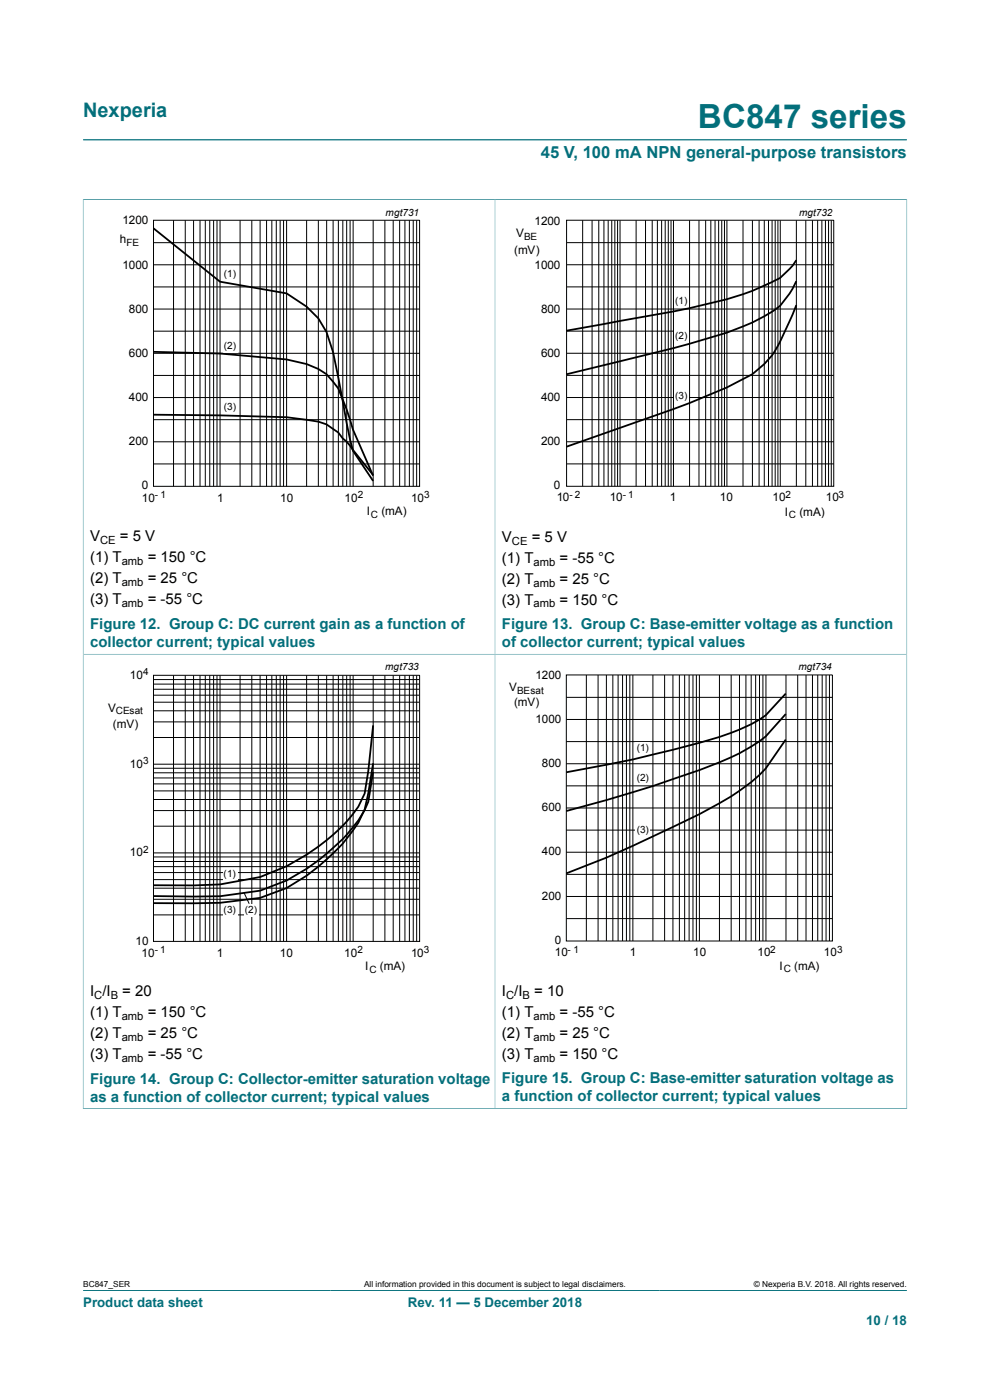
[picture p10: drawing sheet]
<svg xmlns="http://www.w3.org/2000/svg" width="210mm" height="297mm" viewBox="0 0 210 297" stroke-linecap="round" stroke-linejoin="round" font-family="sans-serif">
<path d="M17.6 29.7h174.8M17.6 42.3v96.5h87.4v-96.5h-87.4" fill="none" stroke="#036f7b" stroke-width=".21"/>
<g fill="none" stroke="#000" stroke-width=".21">
<path d="M32.6 46.7h56.4v56.5h-56.4zM32.6 51.5h56.4M32.6 56.2h56.4M36.8 46.7v56.5M39.3 46.7v56.5M41.1 46.7v56.5M42.4 46.7v56.5M43.5 46.7v56.5M44.5 46.7v56.5M45.3 46.7v56.5M46 46.7v56.5M46.7 46.7v56.5"/>
<path d="M50.9 46.7v56.5M53.4 46.7v56.5M55.2 46.7v56.5M56.5 46.7v56.5M57.7 46.7v56.5M58.6 46.7v56.5M59.4 46.7v56.5M60.1 46.7v56.5M60.8 46.7v56.5M65 46.7v56.5M67.5 46.7v56.5M69.3 46.7v56.5"/>
<path d="M70.7 46.7v56.5M71.8 46.7v56.5M72.7 46.7v56.5M73.5 46.7v56.5M74.3 46.7v56.5M74.9 46.7v56.5M79.2 46.7v56.5M81.6 46.7v56.5M83.4 46.7v56.5M84.8 46.7v56.5M85.9 46.7v56.5M86.8 46.7v56.5"/>
<path d="M87.7 46.7v56.5M88.4 46.7v56.5M32.6 70.3h56.4M32.6 60.9h56.4M32.6 79.6h56.4M32.6 75h56.4M32.6 65.6h56.4M32.6 98.4h56.4M32.6 84.3h56.4M32.6 93.7h56.4M32.6 89h56.4"/>
</g>
<g fill="#fff">
<path d="M47.4 57h3v2.6h-3z"/>
<path d="M47.4 72.2h3v2.6h-3z"/>
<path d="M47.4 85.2h3v2.6h-3z"/>
</g>
<path d="M32.6 48.4l14.1 11.4 14.1 2.4 4.2 2.8 2.5 2.5 1.8 2.9 1.3 4.3 1.2 5.3a185.1 185.1 0 0 0 3.1 15.6l4.2 6.4M32.6 74.6l14.1 .4 14.1 1.3 4.2 .9 2.5 1.1 1.8 1.1 2.5 3a61.6 61.6 0 0 1 3.1 8.7l4.2 9.8M32.6 88l14.1 .1 14.1 .4 6.7 .9 1.8 .6 2.5 1.7 .9 1.3 1.5 1.6 4.9 6.2" fill="none" stroke="#000" stroke-width=".38"/>
<path d="M19.9 43.8h81.8v66.3h-81.8z" fill="none" stroke="#fff" stroke-width=".21"/>
<path d="M192.4 42.3v96.5h-87.4v-96.5h87.4" fill="none" stroke="#036f7b" stroke-width=".21"/>
<g fill="none" stroke="#000" stroke-width=".21">
<path d="M120.2 46.7h56.7v56.5h-56.7zM120.3 51.5h56.6M120.3 56.2h56.6M123.6 46.7v56.5M125.6 46.7v56.5M127 46.7v56.5M128.1 46.7v56.5M129 46.7v56.5M129.8 46.7v56.5M130.4 46.7v56.5M131 46.7v56.5M131.5 46.7v56.5"/>
<path d="M134.9 46.7v56.5M136.9 46.7v56.5M138.3 46.7v56.5M139.4 46.7v56.5M140.3 46.7v56.5M141.1 46.7v56.5M141.8 46.7v56.5M142.3 46.7v56.5M142.9 46.7v56.5M146.3 46.7v56.5M148.3 46.7v56.5M149.7 46.7v56.5"/>
<path d="M150.8 46.7v56.5M151.7 46.7v56.5M152.4 46.7v56.5M153.1 46.7v56.5M153.7 46.7v56.5M154.2 46.7v56.5M157.6 46.7v56.5M159.6 46.7v56.5M161 46.7v56.5M162.1 46.7v56.5M163 46.7v56.5M163.8 46.7v56.5"/>
<path d="M164.4 46.7v56.5M165 46.7v56.5M165.5 46.7v56.5M168.9 46.7v56.5M170.9 46.7v56.5M172.3 46.7v56.5M173.4 46.7v56.5M174.3 46.7v56.5M175.1 46.7v56.5M175.8 46.7v56.5M176.3 46.7v56.5M120.3 70.2h56.6"/>
<path d="M120.3 60.9h56.6M120.3 79.6h56.6M120.3 74.9h56.6M120.3 65.6h56.6M120.3 98.4h56.6M120.3 84.3h56.6M120.3 93.7h56.6M120.3 89h56.6"/>
</g>
<g fill="#fff">
<path d="M143.1 62.7h3v2.6h-3z"/>
<path d="M143.1 70.1h3v2.6h-3z"/>
<path d="M143.1 82.8h3v2.6h-3z"/>
</g>
<path d="M168.9 55.2a14 14 0 0 1-3.9 4l-1.2 .6a61.2 61.2 0 0 1-17.6 5.6l-26 4.8M168.9 59.6l-.8 1.7a12 12 0 0 1-6 5.8 64.8 64.8 0 0 1-15.9 5.8l-26 6.5M168.9 64.7l-1.4 3.4a37.9 37.9 0 0 1-3.7 7.3l-1.7 1.8-2.5 2.2a96.9 96.9 0 0 1-16.8 7.4l-22.6 8" fill="none" stroke="#000" stroke-width=".38"/>
<path d="M107.2 43.7h81.9v66.3h-81.9z" fill="none" stroke="#fff" stroke-width=".21"/>
<path d="M17.6 235.2h87.4v-96.4h-87.4v96.5" fill="none" stroke="#036f7b" stroke-width=".21"/>
<g fill="none" stroke="#000" stroke-width=".21">
<path d="M32.6 143.3h56.4v56.4h-56.4zM32.6 156.5h56.3M32.6 153.1h56.3M32.6 150.8h56.3M32.6 149h56.3M32.6 147.5h56.3M32.6 146.2h56.3M32.6 145.1h56.3M32.6 144.2h56.3M36.8 143.3v56.4M39.3 143.3v56.4M41.1 143.3v56.4"/>
<path d="M42.4 143.3v56.4M43.5 143.3v56.4M44.5 143.3v56.4M45.3 143.3v56.4M46 143.3v56.4M46.7 143.3v56.4M50.9 143.3v56.4M53.4 143.3v56.4M55.2 143.3v56.4M56.5 143.3v56.4M57.7 143.3v56.4M58.6 143.3v56.4"/>
<path d="M59.4 143.3v56.4M60.1 143.3v56.4M60.8 143.3v56.4M65 143.3v56.4M67.5 143.3v56.4M69.3 143.3v56.4M70.7 143.3v56.4M71.8 143.3v56.4M72.7 143.3v56.4M73.5 143.3v56.4M74.3 143.3v56.4M74.9 143.3v56.4"/>
<path d="M79.2 143.3v56.4M81.6 143.3v56.4M83.4 143.3v56.4M84.8 143.3v56.4M85.9 143.3v56.4M86.8 143.3v56.4M87.7 143.3v56.4M88.4 143.3v56.4M32.6 175.3h56.3M32.6 172h56.3M32.6 169.6h56.3M32.6 167.8h56.3"/>
<path d="M32.6 166.3h56.3M32.6 165h56.3M32.6 163.9h56.3M32.6 163h56.3M32.6 162.1h56.3M32.6 194.1h56.3M32.6 190.8h56.3M32.6 186.6h56.3M32.6 185.1h56.3M32.6 183.9h56.3M32.6 182.8h56.3M32.6 181.8h56.3"/>
<path d="M32.6 180.9h56.3M32.7 188.4h56.2"/>
</g>
<g fill="#fff">
<path d="M47.3 184.2h3v2.6h-3z"/>
<path d="M51.8 191.9h3v2.6h-3z"/>
<path d="M47.3 191.9h3v2.6h-3z"/>
</g>
<path d="M79.1 153.9l-1 9.6-.7 4.8a22.6 22.6 0 0 1-5.7 7.8 45.9 45.9 0 0 1-16.5 10l-8.5 1.5-5.6 .2h-8.5M79.1 161.9l-1 6.4a17.6 17.6 0 0 1-4.6 9.6l-1.8 2.1a49.6 49.6 0 0 1-10.9 8.4l-5.6 2.1-8.5 1-14.1 .1M79.1 163.7l-1 6.4a22 22 0 0 1-4.6 7l-1.8 1.8a48.4 48.4 0 0 1-10.9 7.9l-5.6 2.1-8.5 1.2h-14.1" fill="none" stroke="#000" stroke-width=".38"/>
<g fill="none" stroke="#000" stroke-width=".21">
<path d="M120.1 143.2h56.5v56.4h-56.5zM120.1 157.3h56.5M120.1 147.9h56.5M120.1 152.6h56.5M124.4 143.2v56.4M126.9 143.2v56.4M128.6 143.2v56.4M130 143.2v56.4M131.1 143.2v56.4M132.1 143.2v56.4M132.9 143.2v56.4M133.6 143.2v56.4"/>
<path d="M134.2 143.2v56.4M138.5 143.2v56.4M141 143.2v56.4M142.7 143.2v56.4M144.1 143.2v56.4M145.2 143.2v56.4M146.2 143.2v56.4M147 143.2v56.4M147.7 143.2v56.4M148.4 143.2v56.4M152.6 143.2v56.4M155.1 143.2v56.4"/>
<path d="M156.9 143.2v56.4M158.2 143.2v56.4M159.3 143.2v56.4M160.3 143.2v56.4M161.1 143.2v56.4M161.8 143.2v56.4M162.5 143.2v56.4M166.7 143.2v56.4M169.2 143.2v56.4M171 143.2v56.4M172.3 143.2v56.4M173.5 143.2v56.4"/>
<path d="M174.4 143.2v56.4M175.2 143.2v56.4M175.9 143.2v56.4M120.1 166.7h56.5M120.1 176.1h56.5M120.1 171.4h56.5M120.1 162h56.5M51.8 189.4l1.1 2.3M120.1 194.9h56.5M120.1 180.8h56.5M120.1 190.2h56.5M120.1 185.5h56.5"/>
</g>
<path d="M19.9 140.3h81.8v66.3h-81.8z" fill="none" stroke="#fff" stroke-width=".21"/>
<path d="M192.4 235.2h-87.4v-96.4h87.4v96.5" fill="none" stroke="#036f7b" stroke-width=".21"/>
<g fill="#fff">
<path d="M134.9 157.5h3v2.6h-3z"/>
<path d="M134.9 163.8h3v2.6h-3z"/>
<path d="M134.9 174.9h3v2.6h-3z"/>
</g>
<path d="M166.7 147.1l-4.3 4.6a42.8 42.8 0 0 1-14 5.9l-5.7 1.5a245.8 245.8 0 0 1-22.6 4.7M166.7 151.5l-4.3 4.7a37.8 37.8 0 0 1-9.8 5.5l-4.2 1.7a297.6 297.6 0 0 1-28.3 8.7M166.7 156.9l-4.3 6.1a36.6 36.6 0 0 1-9.8 7.4 293.8 293.8 0 0 1-32.5 14.9" fill="none" stroke="#000" stroke-width=".38"/>
<path d="M107.2 140.2h81.9v66.3h-81.9z" fill="none" stroke="#fff" stroke-width=".21"/>
<path d="M17.6 273.8h174.8" fill="none" stroke="#036f7b" stroke-width=".21"/>
<text font-size="7.1" fill="#036f7b" x="148.1" y="27.2">BC847 series</text>
<text font-size="4.2" fill="#036f7b" x="17.6" y="24.8">Nexperia</text>
<text font-size="3.5" fill="#036f7b" x="114.7" y="33.5">45 V, 100 mA NPN general-purpose transistors</text>
<g font-size="3.2">
<text x="19.1" y="114.8">V</text>
<text x="19.1" y="119.2">(1) T</text>
<text x="25.4" y="114.8">= 5 V</text>
<text x="31.3" y="119.2">= 150 °C</text>
<text x="106.5" y="114.9">V</text>
<text x="106.5" y="119.4">(1) T</text>
<text x="112.8" y="114.9">= 5 V</text>
<text x="118.7" y="119.4">= -55 °C</text>
<text x="19.1" y="123.7">(2) T</text>
<text x="31.3" y="123.7">= 25 °C</text>
<text x="106.5" y="123.8">(2) T</text>
<text x="118.7" y="123.8">= 25 °C</text>
<text x="19.1" y="128.1">(3) T</text>
<text x="31.3" y="128.1">= -55 °C</text>
<text x="106.5" y="128.3">(3) T</text>
<text x="118.7" y="128.3">= 150 °C</text>
<text x="19.1" y="211.3">I /I</text>
<text x="19.1" y="215.8">(1) T</text>
<text x="25.9" y="211.3">= 20</text>
<text x="31.3" y="215.8">= 150 °C</text>
<text x="106.5" y="211.2">I /I</text>
<text x="106.5" y="215.7">(1) T</text>
<text x="113.3" y="211.2">= 10</text>
<text x="118.7" y="215.7">= -55 °C</text>
<text x="19.1" y="220.2">(2) T</text>
<text x="31.3" y="220.2">= 25 °C</text>
<text x="106.5" y="220.1">(2) T</text>
<text x="118.7" y="220.1">= 25 °C</text>
<text x="19.1" y="224.6">(3) T</text>
<text x="31.3" y="224.6">= -55 °C</text>
<text x="106.5" y="224.6">(3) T</text>
<text x="118.7" y="224.6">= 150 °C</text>
</g>
<g font-size="3.2" fill="#036f7b">
<text x="19.1" y="133.3">Figure 12. Group C: DC current gain as a function of</text>
<text x="19.1" y="137.2">collector current; typical values</text>
<text x="106.5" y="133.5">Figure 13. Group C: Base-emitter voltage as a function</text>
<text x="106.5" y="137.3">of collector current; typical values</text>
<text x="19.1" y="229.9">Figure 14. Group C: Collector-emitter saturation voltage</text>
<text x="19.1" y="233.7">as a function of collector current; typical values</text>
<text x="106.5" y="229.8">Figure 15. Group C: Base-emitter saturation voltage as</text>
<text x="106.5" y="233.6">a function of collector current; typical values</text>
</g>
<g font-size="2.8" fill="#036f7b">
<text x="17.6" y="277.3">Product data sheet</text>
<text x="86.5" y="277.3">Rev. 11 — 5 December 2018</text>
<text x="183.7" y="281">10 / 18</text>
</g>
<g font-size="2.5">
<text x="26" y="47.6">1200</text>
<text x="113.4" y="47.6">1200</text>
<text x="25.4" y="51.6">h</text>
<text x="109.1" y="53.9">(mV)</text>
<text x="109.5" y="50.4">V</text>
<text x="26" y="57">1000</text>
<text x="113.4" y="57">1000</text>
<text x="27.3" y="66.3">800</text>
<text x="114.8" y="66.4">800</text>
<text x="27.3" y="75.7">600</text>
<text x="114.8" y="75.8">600</text>
<text x="27.3" y="85">400</text>
<text x="114.8" y="85.1">400</text>
<text x="27.3" y="94.4">200</text>
<text x="114.8" y="94.5">200</text>
<text x="30.1" y="106.4">10</text>
<text x="30.1" y="103.8">0</text>
<text x="46.1" y="106.4">1</text>
<text x="59.4" y="106.4">10</text>
<text x="73.1" y="106.4">10</text>
<text x="87.2" y="106.4">10</text>
<text x="117.5" y="103.8">0</text>
<text x="118.1" y="106.3">10</text>
<text x="129.4" y="106.3">10</text>
<text x="142.1" y="106.3">1</text>
<text x="152.7" y="106.3">10</text>
<text x="163.9" y="106.3">10</text>
<text x="175.2" y="106.3">10</text>
<text x="77.8" y="109.3">I</text>
<text x="80.9" y="109.3">(mA)</text>
<text x="166.5" y="109.4">I</text>
<text x="169.6" y="109.4">(mA)</text>
<text x="27.6" y="144">10</text>
<text x="108" y="146.7">V</text>
<text x="109" y="149.9">(mV)</text>
<text x="113.6" y="144">1200</text>
<text x="22.9" y="150.9">V</text>
<text x="23.9" y="154.5">(mV)</text>
<text x="113.6" y="153.4">1000</text>
<text x="27.6" y="162.9">10</text>
<text x="115" y="162.8">800</text>
<text x="115" y="172.2">600</text>
<text x="27.6" y="181.7">10</text>
<text x="115" y="181.5">400</text>
<text x="115" y="190.9">200</text>
<text x="28.8" y="200.4">10</text>
<text x="30" y="203">10</text>
<text x="46" y="203">1</text>
<text x="59.4" y="203">10</text>
<text x="73" y="203">10</text>
<text x="87.2" y="203">10</text>
<text x="117.7" y="202.9">10</text>
<text x="117.7" y="200.3">0</text>
<text x="133.6" y="202.9">1</text>
<text x="147" y="202.9">10</text>
<text x="160.7" y="202.9">10</text>
<text x="174.8" y="202.9">10</text>
<text x="77.5" y="205.8">I</text>
<text x="80.6" y="205.8">(mA)</text>
<text x="165.4" y="205.7">I</text>
<text x="168.5" y="205.7">(mA)</text>
</g>
<g font-size="2.4">
<text x="21.2" y="115.4">CE</text>
<text x="25.8" y="119.8">amb</text>
<text x="108.6" y="115.5">CE</text>
<text x="113.2" y="120">amb</text>
<text x="25.8" y="124.3">amb</text>
<text x="113.2" y="124.4">amb</text>
<text x="25.8" y="128.7">amb</text>
<text x="113.2" y="128.9">amb</text>
<text x="20" y="211.9">C</text>
<text x="23.5" y="211.9">B</text>
<text x="107.4" y="211.9">C</text>
<text x="110.8" y="211.9">B</text>
<text x="25.8" y="216.4">amb</text>
<text x="25.8" y="220.8">amb</text>
<text x="113.2" y="216.3">amb</text>
<text x="113.2" y="220.8">amb</text>
<text x="25.8" y="225.3">amb</text>
<text x="113.2" y="225.2">amb</text>
</g>
<g font-size="2.1">
<text x="81.8" y="45.7">mgt731</text>
<text x="169.5" y="45.7">mgt732</text>
<text x="26.8" y="52.1">FE</text>
<text x="111.2" y="50.9">BE</text>
<text x="47.5" y="58.9">(1)</text>
<text x="143.2" y="64.5">(1)</text>
<text x="143.2" y="72">(2)</text>
<text x="47.5" y="74">(2)</text>
<text x="47.5" y="87">(3)</text>
<text x="143.2" y="84.6">(3)</text>
<text x="32.8" y="105.7">- 1</text>
<text x="75.9" y="105.7">2</text>
<text x="90" y="105.7">3</text>
<text x="120.8" y="105.5">- 2</text>
<text x="132.1" y="105.5">- 1</text>
<text x="166.6" y="105.5">2</text>
<text x="177.9" y="105.5">3</text>
<text x="78.7" y="109.8">C</text>
<text x="167.4" y="109.9">C</text>
<text x="30.4" y="143.3">4</text>
<text x="81.7" y="142.2">mgt733</text>
<text x="169.4" y="142.2">mgt734</text>
<text x="109.7" y="147.2">BEsat</text>
<text x="24.6" y="151.5">CEsat</text>
<text x="135.1" y="159.4">(1)</text>
<text x="30.4" y="162.1">3</text>
<text x="135.1" y="165.7">(2)</text>
<text x="135.1" y="176.8">(3)</text>
<text x="30.4" y="180.9">2</text>
<text x="47.4" y="186">(1)</text>
<text x="47.4" y="193.7">(3)</text>
<text x="51.9" y="193.7">(2</text>
<text x="53.8" y="193.7">)</text>
<text x="32.8" y="202.3">- 1</text>
<text x="75.8" y="202.3">2</text>
<text x="89.9" y="202.3">3</text>
<text x="120.4" y="202.1">- 1</text>
<text x="163.4" y="202.1">2</text>
<text x="177.6" y="202.1">3</text>
<text x="78.4" y="206.3">C</text>
<text x="166.3" y="206.2">C</text>
</g>
<g font-size="1.8">
<text x="17.6" y="273.1">BC847_SER</text>
<text x="77.2" y="273.1">All information provided in this document is subject to legal disclaimers.</text>
<text x="159.9" y="273.1">© Nexperia B.V. 2018. All rights reserved.</text>
</g>
</svg>
